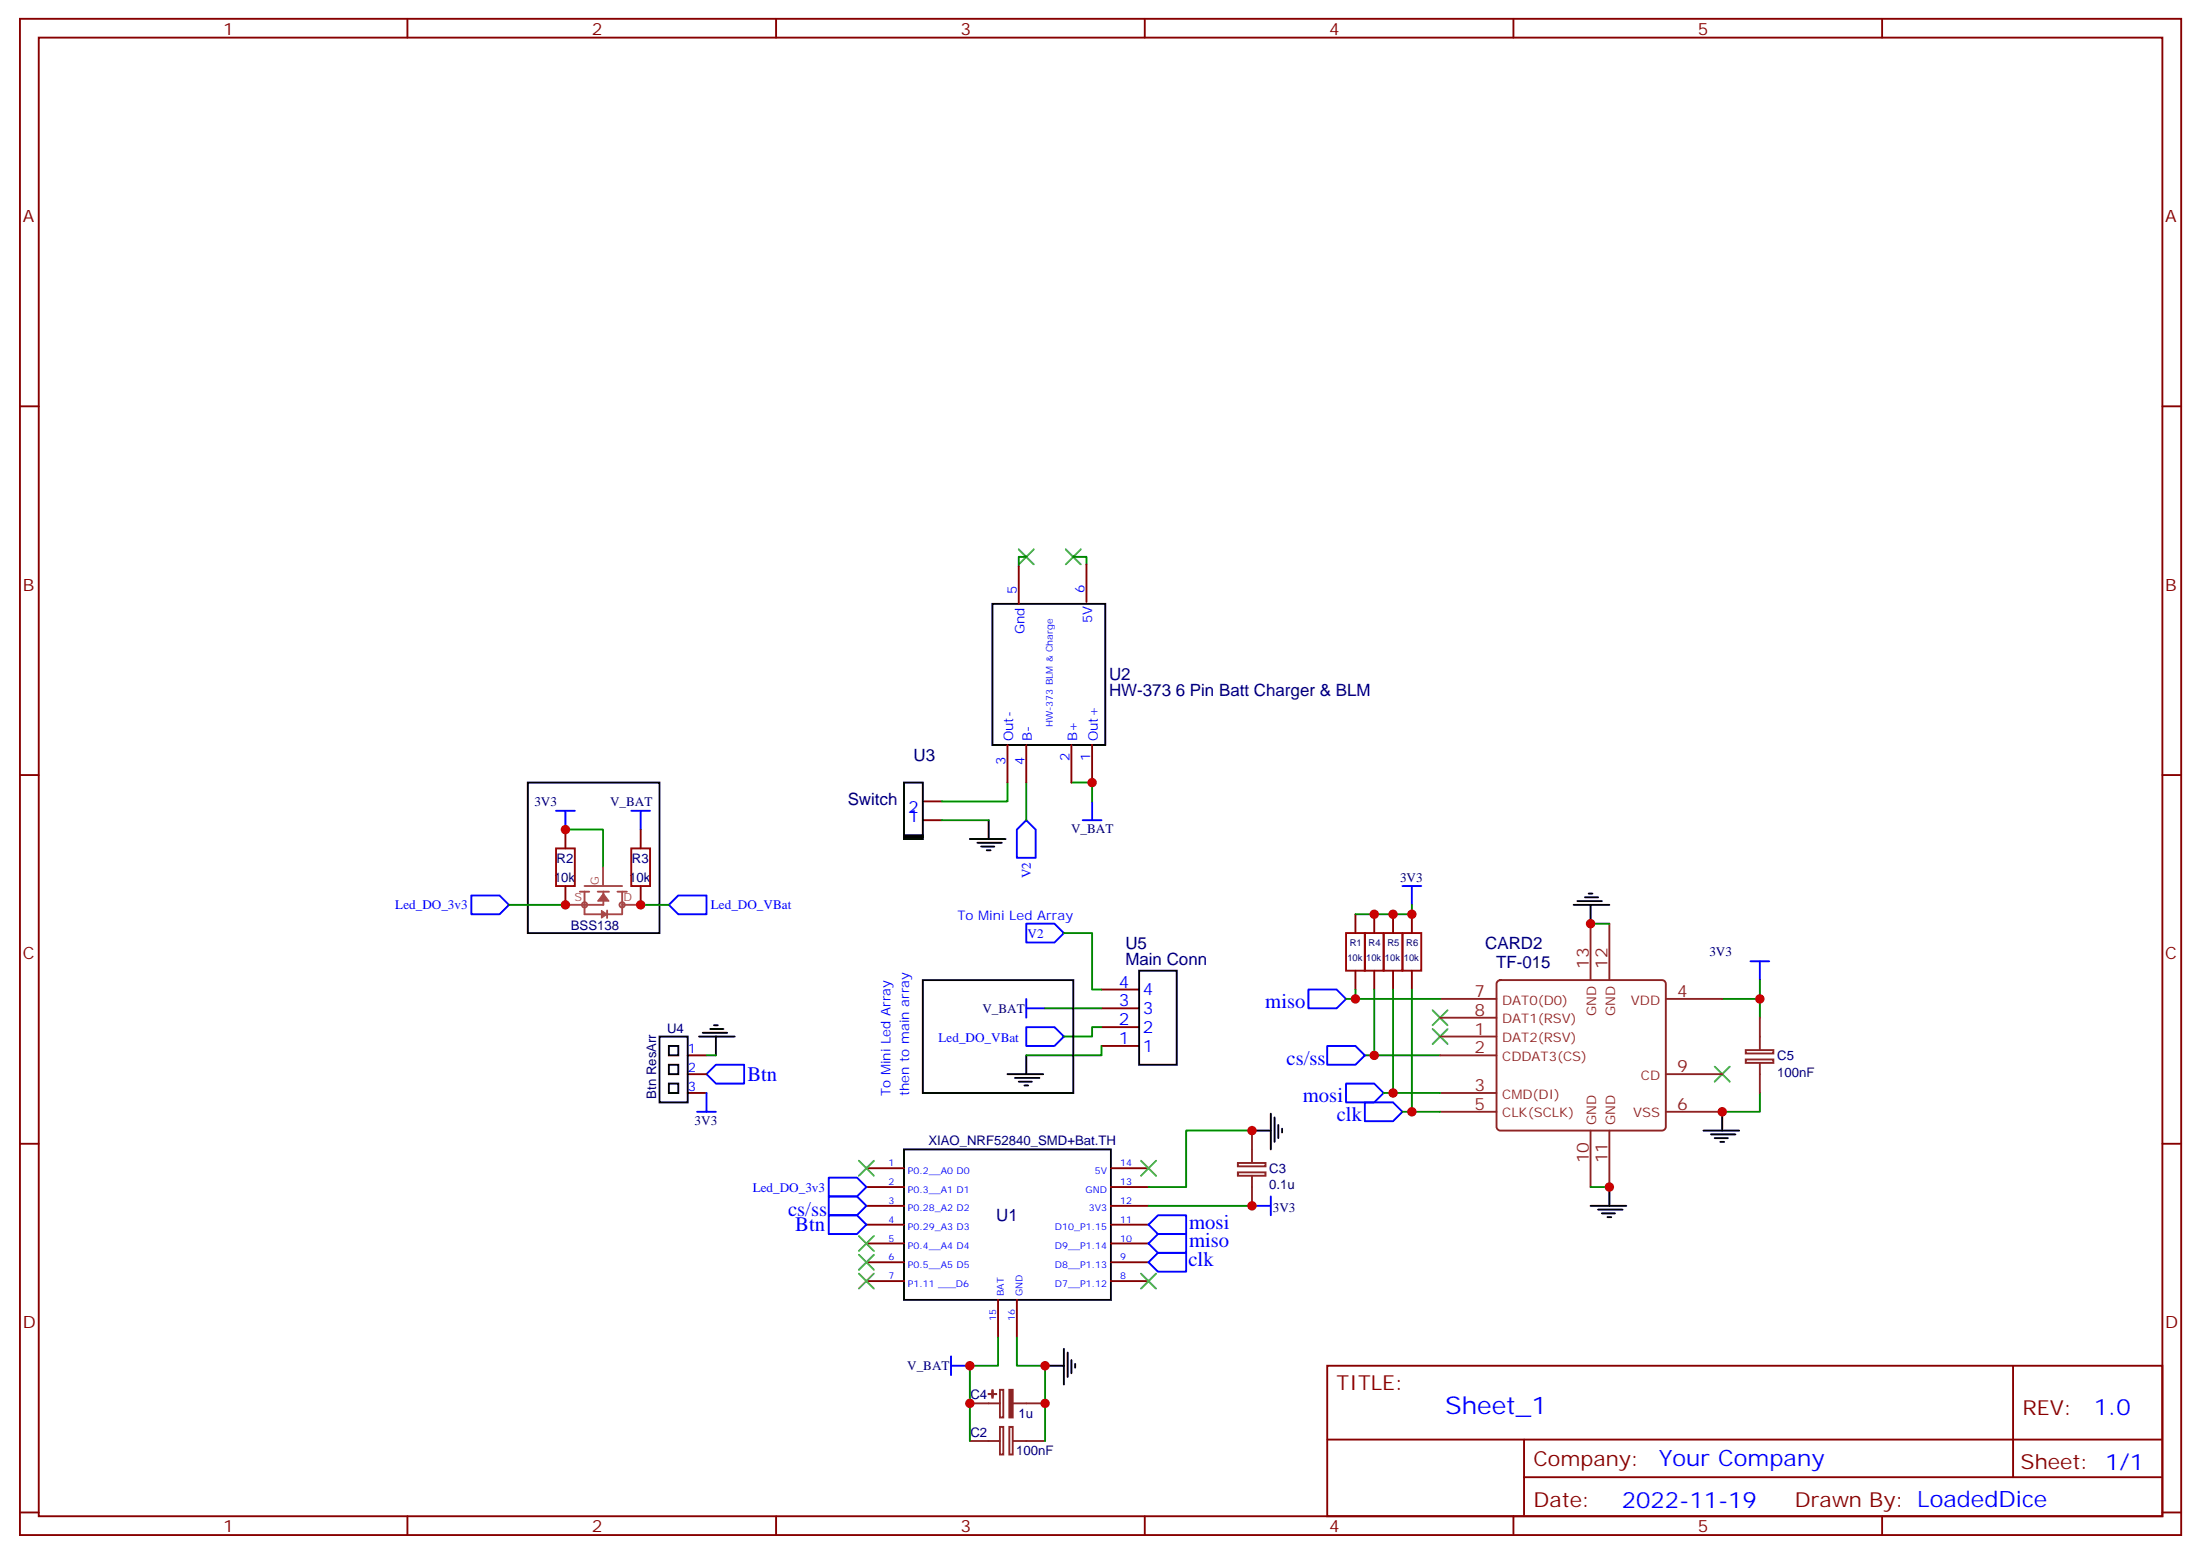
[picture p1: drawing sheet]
<svg xmlns="http://www.w3.org/2000/svg" width="413mm" height="292mm" viewBox="0 0 413 292" stroke-linecap="round" stroke-linejoin="round" font-family="sans-serif">
<g fill="none" stroke="#870000" stroke-width=".35">
<path d="M3.7 3.5h405.4v284.4h-405.4zM7.3 7.1h398.3v277.2h-398.3zM76.4 3.5v3.6M145.6 3.5v3.6M214.7 3.5v3.6M283.8 3.5v3.6M353 3.5v3.6M3.7 76.2h3.6M405.6 76.2h3.5M191.1 106.2v7M203.8 105.8v7.1M188.9 139.7v7.1"/>
<path d="M192.5 139.7v7.1M200.9 139.7v7.1M204.8 139.7v7.1M3.7 145.3h3.6M106 155.6v3.5M120.2 155.6v3.5M173.1 153.8h3.5M173.1 150.3h3.5M405.6 145.3h3.5M106 166.2v3.5M120.2 166.2v3.5M254.2 171.4v3.6"/>
<path d="M257.7 171.4v3.6M261.3 171.4v3.6M264.8 171.4v3.6M129 197.9h3.5M206.6 196.1h7M206.6 192.6h7M206.6 189.1h7M206.6 185.6h7M254.2 182v3.6M257.7 182v3.6M261.3 182v3.6M264.8 182v3.6"/>
<path d="M3.7 214.5h3.6M129 201.4h3.5M129 205h3.5M162.5 219.1h7M208.4 219.1h7M405.6 214.5h3.5M162.5 226.1h7M162.5 222.6h7M162.5 229.7h7M162.5 233.2h7M162.5 236.7h7M208.4 226.1h7"/>
<path d="M208.4 222.6h7M208.4 229.7h7M208.4 233.2h7M208.4 236.7h7M162.5 240.2h7M187.2 243.8v7M190.7 243.8v7M208.4 240.2h7M248.9 256.1h156.7v28.2h-156.7zM377.5 256.1l.1 20.9M249 270h156.4M285.8 277h119.6"/>
<path d="M285.8 270v14.1M3.7 283.6h3.6M76.4 284.3v3.6M145.6 284.3v3.6M214.7 284.3v3.6M283.8 284.3v3.6M353 284.3v3.6M405.6 283.6h3.5"/>
</g>
<path d="M104.3 159.1h3.5v7.1h-3.5zM118.4 159.1h3.5v7.1h-3.5zM252.4 175h3.6v7h-3.6zM256 175h3.5v7h-3.5zM259.5 175h3.5v7h-3.5zM263 175h3.6v7h-3.6z" fill="none" stroke="#a10000" stroke-width=".35"/>
<g fill="none" stroke="#8c2424" stroke-width=".35">
<path d="M298.3 173.2v10.6M301.8 173.2v10.6M270.1 194.4h10.6M270.1 197.9h10.6M270.1 187.3h10.6M270.1 190.9h10.6M280.9 184l.5-.2h30.3a.71 .71 0 0 1 .7 .7v26.8a.76 .76 0 0 1-.7 .7h-30.3a.76 .76 0 0 1-.7-.7v-26.8zM312.4 187.3h10.6M327.4 196.9h5.2v.7h-5.2zM327.4 198.7h5.2v.6h-5.2zM330.1 190.9v5.9M330.1 199.3v5.7"/>
<path d="M232.2 218.1h5.1v.6h-5.1zM232.2 219.9h5.1v.6h-5.1zM234.8 212v6M270.1 205h10.6M270.1 208.5h10.6M298.3 212v10.6M301.8 212v10.6M312.4 208.5h10.6M312.4 201.4h10.6M234.8 220.5v5.6M181.9 270.2h5.6M181.9 263.2h5.6"/>
<path d="M187.5 267.6h.7v5.2h-.7zM187.5 260.6h.7v5.2h-.7zM189.3 267.6h.6v5.2h-.6zM190 270.2h6M190 263.2h6"/>
</g>
<g fill="#8c2424" stroke="#8c2424" stroke-width=".35">
<path d="M189.3 260.6h.6v5.2h-.6z"/>
<path d="M186.1 260.7l.1 1.4z"/>
<path d="M185.4 261.4h1.4z"/>
</g>
<g fill="none" stroke="#00f" stroke-width=".35">
<path d="M104.3 152h3.5M106 152v3.6M118.4 152h3.5M120.2 152v3.6M192.5 153.8l1.7 1.8v5.3h-3.5v-5.3zM203.1 153.8h3.5M204.8 150.3v3.5M88.4 167.9h5.3l1.8 1.8-1.8 1.7h-5.3zM125.4 169.7l1.8-1.8h5.3v3.5h-5.3zM192.5 173.2h5.3l1.7 1.8-1.7 1.7h-5.3zM263 166.2h3.6M264.8 166.2v3.5"/>
<path d="M192.5 192.6h5.3l1.7 1.8-1.7 1.7h-5.3zM192.5 189.1h3.5M192.5 187.3v3.6M245.4 185.6h5.3l1.7 1.7-1.7 1.8h-5.3zM248.9 196.1h5.3l1.8 1.8-1.8 1.8h-5.3zM328.3 180.3h3.5M330.1 180.3v3.5M130.7 208.5h3.6M132.5 201.4l1.8-1.7h5.3v3.5h-5.3zM132.5 205v3.5M252.4 203.2h5.3l1.8 1.8-1.8 1.7h-5.3zM256 206.7h5.3l1.7 1.8-1.7 1.8h-5.3z"/>
<path d="M155.4 220.8h5.3l1.8 1.8-1.8 1.8h-5.3zM155.4 224.4h5.3l1.8 1.7-1.8 1.8h-5.3zM155.4 227.9h5.3l1.8 1.8-1.8 1.7h-5.3zM215.4 233.2l1.8-1.8h5.3v3.5h-5.3zM215.4 229.7l1.8-1.8h5.3v3.5h-5.3zM215.4 236.7l1.8-1.8h5.3v3.6h-5.3zM234.8 226.1h3.5M238.3 224.4v3.5M178.4 256.1h3.5M178.4 254.4v3.5"/>
</g>
<g fill="none" stroke="#3c3" stroke-width=".35">
<path d="M191.1 103l2.8 2.8M193.9 103l-2.8 2.8M199.9 103l2.8 2.8M202.7 103l-2.8 2.8M268.7 193l2.8 2.8M268.7 189.4l2.8 2.9M271.5 193l-2.8 2.8M271.5 189.4l-2.8 2.9M161.1 217.7l2.8 2.8M163.9 217.7l-2.8 2.8M214 217.7l2.8 2.8M216.8 217.7l-2.8 2.8"/>
<path d="M321.6 200l2.8 2.8M324.4 200l-2.8 2.8M161.1 238.8l2.8 2.9M161.1 231.8l2.8 2.8M161.1 235.3l2.8 2.8M163.9 238.8l-2.8 2.9M163.9 231.8l-2.8 2.8M163.9 235.3l-2.8 2.8M214 238.8l2.8 2.9M216.8 238.8l-2.8 2.9"/>
</g>
<g fill="none" stroke="#008700" stroke-width=".35">
<path d="M192.5 104.4h-1.4v1.8M201.3 104.4h2.5v1.4M106 155.6h7.1v7M176.6 153.8h8.8M188.9 146.8v3.5h-12.3M192.5 146.8v7M200.9 146.8h3.9v3.5M95.5 169.7h10.5M120.2 169.7h5.2M199.5 175h5.3v10.6h1.8M264.8 169.7v1.7h-10.6M298.3 173.2h3.5"/>
<path d="M132.5 197.9h1.8M196 189.1h10.6M206.6 192.6h-1.8v1.8h-5.3M206.6 196.1v1.8h-14.1M252.4 187.3h17.7M254.2 185.6v1.7M256 197.9h14.1M257.7 185.6v12.3M261.3 185.6v19.4M264.8 185.6v22.9M330.1 183.8v3.5h-7.1M330.1 187.3v3.6"/>
<path d="M234.8 212h-12.3v10.6h-7.1M259.5 205h10.6M263 208.5h7.1M330.1 205v3.5h-7.1M215.4 226.1h19.4M298.3 222.6h3.5M187.2 250.8v5.3h-5.3v14.1M190.7 250.8v5.3h5.3v14.1"/>
</g>
<g fill="none" stroke="#000" stroke-width=".35">
<path d="M186.1 113.2h21.2v26.5h-21.2zM99 146.8h24.7v28.2h-24.7zM169.5 146.8h3.6v10.5h-3.6zM169.5 156.6h3.6v.4h-3.6zM181.9 157.3h6.7M183.3 158h4.6M184 158.7h2.5M185.1 159.5h.7M185.4 153.8v3.5M295.1 169.7h6.7M295.8 169h4.6M297.3 168.3h2.4"/>
<path d="M298 167.6h.7M298.3 169.7v3.5M123.7 194.4h5.3v12.3h-5.3zM125.4 199.7h1.8v1.7h-1.8zM125.4 196.1h1.8v1.8h-1.8zM131.1 194.4h6.7M131.8 193.7h4.6M133.2 193h2.5M133.9 192.3h.7M134.3 194.4v3.5M173.1 183.8h28.2v21.2h-28.2zM192.5 197.9v3.5"/>
<path d="M213.6 182h7.1v17.7h-7.1zM125.4 203.2h1.8v1.8h-1.8zM169.5 215.5h38.9v28.3h-38.9zM188.9 201.4h6.8M190.4 202.1h4.5M191.1 202.8h2.4M192.1 203.6h.7M234.8 212h3.5M238.3 208.8v6.7M239 209.5v4.6M239.7 211v2.4M240.5 211.7v.7"/>
<path d="M319.5 212h6.7M320.9 212.7h4.6M321.6 213.4h2.5M322.7 214.1h.7M323 208.5v3.5M298.3 226.1h6.7M299.7 226.8h4.6M300.4 227.5h2.5M301.5 228.2h.7M301.8 222.6v3.5M196 256.1h3.5M199.5 252.9v6.7"/>
<path d="M200.2 253.6v4.6M200.9 255.1v2.4M201.6 255.8v.7"/>
</g>
<path d="M106 169.7h3.5M108.7 167.2h1.8M109.5 170.2a.5 .5 0 0 1-.2-.9 .5 .5 0 0 1 .8 .2 .5 .5 0 0 1-.5 .7M109.6 166.2h7.1M109.6 167.2v4.2h7.1v-4.2M112.1 167.2h2.1M113.1 162.6v3.5M113.2 167.2v2.5h-3.6M113.9 170.7v1.5M115.8 167.2h1.8M116.5 170.2a.5 .5 0 0 1-.2-.9 .5 .5 0 0 1 .8 .2 .5 .5 0 0 1-.4 .7M116.7 169.7h3.5" fill="none" stroke="#a64a4a" stroke-width=".35"/>
<g fill="#a64a4a" stroke="#a64a4a" stroke-width=".21">
<path d="M112.8 170.7l1.1 .7-1.1 .8z"/>
<path d="M113.2 167.6l1 1.4h-2.1z"/>
</g>
<g fill="#c00">
<circle cx="323" cy="208.5" r=".88"/>
<circle cx="330.1" cy="187.3" r=".88"/>
<circle cx="301.8" cy="222.6" r=".88"/>
<circle cx="298.3" cy="173.2" r=".88"/>
<circle cx="106" cy="155.6" r=".88"/>
<circle cx="106" cy="169.7" r=".88"/>
<circle cx="120.2" cy="169.7" r=".88"/>
<circle cx="264.8" cy="208.5" r=".88"/>
<circle cx="261.3" cy="205" r=".88"/>
<circle cx="257.7" cy="197.9" r=".88"/>
<circle cx="254.2" cy="187.3" r=".88"/>
<circle cx="264.8" cy="171.4" r=".88"/>
<circle cx="257.7" cy="171.4" r=".88"/>
<circle cx="261.3" cy="171.4" r=".88"/>
<circle cx="204.8" cy="146.8" r=".88"/>
<circle cx="196" cy="256.1" r=".88"/>
<circle cx="181.9" cy="256.1" r=".88"/>
<circle cx="196" cy="263.2" r=".88"/>
<circle cx="181.9" cy="263.2" r=".88"/>
<circle cx="234.8" cy="226.1" r=".88"/>
<circle cx="234.8" cy="212" r=".88"/>
</g>
<text font-size="4.6" fill="#00f" x="271" y="265.1">Sheet_1</text>
<g font-size="4.2" fill="#00f">
<text x="392.7" y="265.4">1.0</text>
<text x="311.1" y="274.9">Your Company</text>
<text x="304.2" y="282.7">2022-11-19</text>
</g>
<g font-size="3.9" fill="#00f">
<text x="237.3" y="189.1">miso</text>
<text x="140.2" y="202.7">Btn</text>
<text x="241.3" y="199.7">cs/ss</text>
<text x="244.4" y="206.7">mosi</text>
<text x="250.7" y="210.3">clk</text>
<text x="147.8" y="228">cs/ss</text>
<text x="149.1" y="230.9">Btn</text>
<text x="223" y="233.9">miso</text>
<text x="223" y="230.5">mosi</text>
<text x="222.9" y="237.5">clk</text>
</g>
<g font-size="3.9" fill="#800">
<text x="250.7" y="260.7">TITLE:</text>
<text x="379.3" y="265.4">REV:</text>
<text x="287.6" y="274.9">Company:</text>
<text x="379" y="275.5">Sheet: 1/1</text>
<text x="287.6" y="282.6">Date:</text>
<text x="336.6" y="282.7">Draw</text>
<text x="346.8" y="282.7">n By: LoadedDice</text>
</g>
<g font-size="3.2" fill="#800">
<text x="41.8" y="6.5">1</text>
<text x="111" y="6.5">2</text>
<text x="180.1" y="6.5">3</text>
<text x="249.3" y="6.5">4</text>
<text x="318.4" y="6.5">5</text>
<text x="4.3" y="41.6">A</text>
<text x="406.1" y="41.6">A</text>
<text x="4.3" y="110.8">B</text>
<text x="406.1" y="110.8">B</text>
<text x="4.3" y="179.9">C</text>
<text x="406.1" y="179.9">C</text>
<text x="4.3" y="249.1">D</text>
<text x="406.1" y="249.1">D</text>
<text x="41.8" y="287.3">1</text>
<text x="111" y="287.3">2</text>
<text x="180.1" y="287.3">3</text>
<text x="249.3" y="287.3">4</text>
<text x="318.4" y="287.3">5</text>
</g>
<g font-size="3.2" fill="#000080">
<text x="208" y="130.6">HW-373 6 Pin Batt Charger &amp; BLM</text>
<text x="208" y="127.6">U2</text>
<text x="171.3" y="142.6">U3</text>
<text x="159" y="151">Switch</text>
<text x="211.1" y="178">U5</text>
<text x="278.5" y="178">CARD2</text>
<text x="211.1" y="181">Main Conn</text>
<text x="280.6" y="181.5">TF-015</text>
<text x="186.8" y="229">U1</text>
</g>
<g font-size="3.2" fill="#00f">
<text x="170.4" y="154.2">1</text>
<text x="170.4" y="152.4">2</text>
<text x="209.9" y="185.2">4</text>
<text x="209.9" y="188.7">3</text>
<text x="214.3" y="190.1">3</text>
<text x="214.3" y="186.6">4</text>
<text x="209.9" y="195.8">1</text>
<text x="209.9" y="192.3">2</text>
<text x="214.3" y="197.2">1</text>
<text x="214.3" y="193.7">2</text>
</g>
<g font-size="3.2" fill="#8d2323">
<text x="298" y="181.7" transform="rotate(-90 298 181.7)">13</text>
<text x="301.5" y="181.7" transform="rotate(-90 301.5 181.7)">12</text>
<text x="276.5" y="187">7</text>
<text x="276.5" y="190.5">8</text>
<text x="314.5" y="187">4</text>
<text x="276.5" y="194">1</text>
<text x="276.5" y="197.6">2</text>
<text x="314.5" y="201.1">9</text>
<text x="276.5" y="204.6">3</text>
<text x="276.5" y="208.1">5</text>
<text x="314.5" y="208.1">6</text>
<text x="298" y="218.2" transform="rotate(-90 298 218.2)">10</text>
<text x="301.5" y="218.2" transform="rotate(-90 301.5 218.2)">11</text>
</g>
<g font-size="2.5" fill="#00f">
<text x="190.7" y="111.5" transform="rotate(-90 190.7 111.5)">5</text>
<text x="203.4" y="111.1" transform="rotate(-90 203.4 111.1)">6</text>
<text x="192.1" y="119" transform="rotate(-90 192.1 119)">Gnd</text>
<text x="204.8" y="116.9" transform="rotate(-90 204.8 116.9)">5V</text>
<text x="188.6" y="143.4" transform="rotate(-90 188.6 143.4)">3</text>
<text x="190" y="139" transform="rotate(-90 190 139)">Out-</text>
<text x="192.1" y="143.4" transform="rotate(-90 192.1 143.4)">4</text>
<text x="193.5" y="139" transform="rotate(-90 193.5 139)">B-</text>
<text x="200.6" y="142.7" transform="rotate(-90 200.6 142.7)">2</text>
<text x="202" y="139" transform="rotate(-90 202 139)">B+</text>
<text x="204.5" y="142.7" transform="rotate(-90 204.5 142.7)">1</text>
<text x="205.9" y="139" transform="rotate(-90 205.9 139)">Out+</text>
<text x="193.3" y="164.7" transform="rotate(-90 193.3 164.7)">V2</text>
<text x="74.1" y="170.5">Led_DO_3v3</text>
<text x="133.3" y="170.4">Led_DO_VBat</text>
<text x="179.6" y="172.4">To M</text>
<text x="185.5" y="172.4">ini Led Array</text>
<text x="192.7" y="175.8">V2</text>
<text x="129" y="197.6">1</text>
<text x="176" y="195.3">Led_DO_VBat</text>
<text x="129" y="201.1">2</text>
<text x="167" y="199.6" transform="rotate(-90 167 199.6)">ini Led Array</text>
<text x="129" y="204.6">3</text>
<text x="167" y="205.5" transform="rotate(-90 167 205.5)">To M</text>
<text x="170.5" y="205.5" transform="rotate(-90 170.5 205.5)">then to main array</text>
<text x="141.2" y="223.4">Led_DO_3v3</text>
</g>
<g font-size="2.5" fill="#000080">
<text x="100.2" y="151.1">3V3</text>
<text x="114.4" y="151.2">V_BAT</text>
<text x="104.4" y="161.8">R2</text>
<text x="118.5" y="161.8">R3</text>
<text x="200.9" y="156.2">V_BAT</text>
<text x="103.9" y="165.3">10k</text>
<text x="118" y="165.3">10k</text>
<text x="262.6" y="165.4">3V3</text>
<text x="107.1" y="174.4">BSS138</text>
<text x="320.6" y="179.2">3V3</text>
<text x="184.3" y="189.9">V_BAT</text>
<text x="125.1" y="193.7">U4</text>
<text x="333.3" y="201.9">100nF</text>
<text x="333.3" y="198.8">C5</text>
<text x="123" y="206" transform="rotate(-90 123 206)">Btn ResArr</text>
<text x="130.3" y="210.9">3V3</text>
<text x="174.1" y="214.7">XIAO_NRF52840_SMD+Bat.TH</text>
<text x="238.1" y="219.9">C3</text>
<text x="238.1" y="223">0.1u</text>
<text x="238.7" y="227.2">3V3</text>
<text x="170.1" y="257">V_BAT</text>
<text x="182" y="262.3">C4</text>
<text x="182" y="269.4">C2</text>
<text x="191" y="265.9">1u</text>
<text x="190.6" y="272.9">100nF</text>
</g>
<g font-size="2.5" fill="#8d2323">
<text x="281.7" y="188.4">DAT0(D0)</text>
<text x="281.7" y="191.9">DAT1(RSV)</text>
<text x="299.4" y="190.5" transform="rotate(-90 299.4 190.5)">GND</text>
<text x="302.9" y="190.5" transform="rotate(-90 302.9 190.5)">GND</text>
<text x="305.9" y="188.4">VDD</text>
<text x="281.7" y="195.4">DAT2(RSV)</text>
<text x="281.7" y="199">CDDAT3(CS)</text>
<text x="307.7" y="202.5">CD</text>
<text x="281.7" y="206">CM</text>
<text x="281.7" y="209.5">CLK(SCLK)</text>
<text x="285.5" y="206">D(DI)</text>
<text x="306.3" y="209.5">VSS</text>
<text x="299.4" y="211" transform="rotate(-90 299.4 211)">GND</text>
<text x="302.9" y="211" transform="rotate(-90 302.9 211)">GND</text>
</g>
<g font-size="2.1" fill="#a54b4b">
<text x="112.3" y="165.9" transform="rotate(-90 112.3 165.9)">G</text>
<text x="107.8" y="169">S</text>
<text x="116.9" y="169">D</text>
</g>
<g font-size="1.8" fill="#00f">
<text x="197.4" y="136.4" transform="rotate(-90 197.4 136.4)">HW-373 BLM&amp; Charge</text>
<text x="166.7" y="218.7">1</text>
<text x="170.3" y="220.1">P0.2__A0 D0</text>
<text x="205.3" y="220.1">5V</text>
<text x="210.1" y="218.7">14</text>
<text x="166.7" y="225.8">3</text>
<text x="166.7" y="222.2">2</text>
<text x="170.3" y="227.2">P0.28_A2 D2</text>
<text x="170.3" y="223.7">P0.3__A1 D1</text>
<text x="203.6" y="223.7">GND</text>
<text x="204.2" y="227.2">3V3</text>
<text x="210.1" y="225.8">12</text>
<text x="210.1" y="222.2">13</text>
<text x="166.7" y="229.3">4</text>
<text x="166.7" y="232.8">5</text>
<text x="170.3" y="230.7">P0.29_A3 D3</text>
<text x="197.9" y="230.7">D10_P1.15</text>
<text x="210.1" y="232.8">10</text>
<text x="210.1" y="229.3">11</text>
<text x="166.7" y="236.4">6</text>
<text x="166.7" y="239.9">7</text>
<text x="170.3" y="234.2">P0.4__A4 D4</text>
<text x="170.3" y="237.8">P0.5__A5 D5</text>
<text x="197.9" y="237.8">D8__P1.13</text>
<text x="197.9" y="234.2">D9__P1.14</text>
<text x="210.1" y="239.9">8</text>
<text x="210.1" y="236.4">9</text>
<text x="170.3" y="241.3">P1.11 ___D6</text>
<text x="188.2" y="243.1" transform="rotate(-90 188.2 243.1)">BAT</text>
<text x="191.8" y="243.1" transform="rotate(-90 191.8 243.1)">GND</text>
<text x="197.9" y="241.3">D7__P1.12</text>
<text x="186.8" y="247.8" transform="rotate(-90 186.8 247.8)">15</text>
<text x="190.4" y="247.8" transform="rotate(-90 190.4 247.8)">16</text>
</g>
<g font-size="1.8" fill="#000080">
<text x="253.2" y="177.4">R1</text>
<text x="256.7" y="177.4">R4</text>
<text x="260.2" y="177.4">R5</text>
<text x="263.7" y="177.4">R6</text>
<text x="252.7" y="180.3">10k</text>
<text x="256.2" y="180.3">10k</text>
<text x="259.8" y="180.3">10k</text>
<text x="263.3" y="180.3">10k</text>
</g>
</svg>
